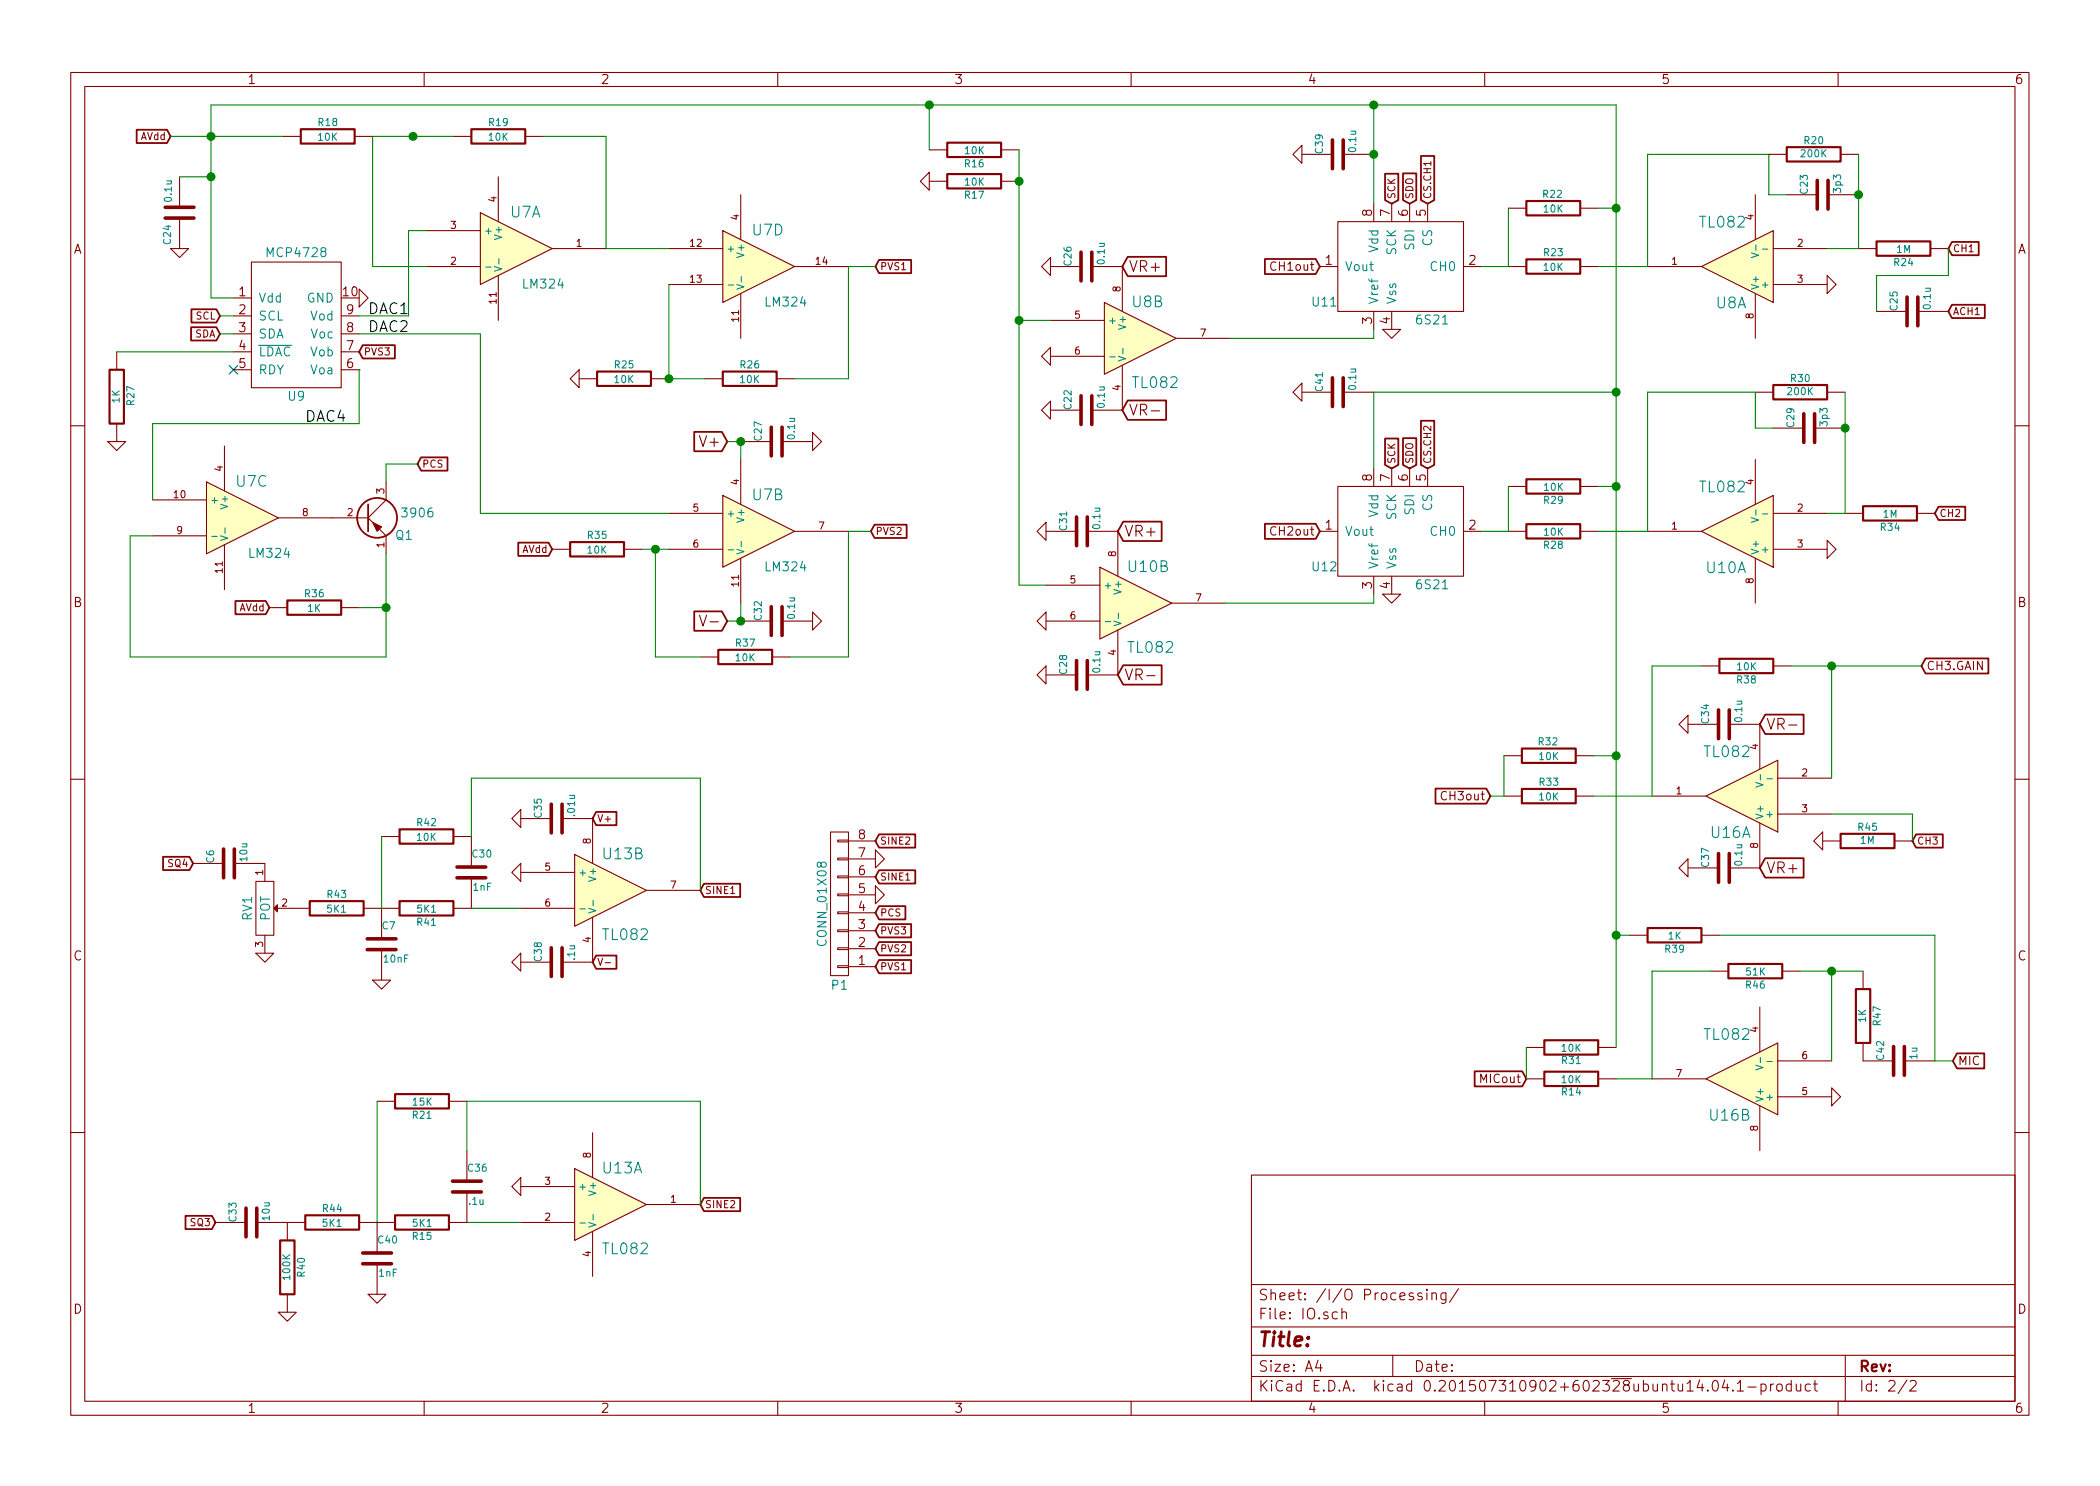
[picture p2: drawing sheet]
<svg xmlns="http://www.w3.org/2000/svg" width="297mm" height="210mm" viewBox="0 0 297 210" stroke-linecap="round" stroke-linejoin="round" font-family="sans-serif">
<g fill="none" stroke="#840000" stroke-width=".15">
<path d="M10 10.3h277v189.9h-277zM12 12.2h273v186.1h-273zM40 19.3h2.5M50.2 19.3h2.5M60 10.3v1.9M64.1 19.3h2.6M74.3 19.3h2.5M110 10.3v1.9M160 10.3v1.9M210 10.3v1.9M260 10.3v1.9M24.1 35.2h2.6l-1.3 1.2z"/>
<path d="M25.4 25v4.3M25.4 30.9v4.3M35.6 37.1h12.7v17.8h-12.7zM60.3 37.7h7.6M60.3 32.6h7.6M67.9 30.1l10.2 5.1-10.2 5.1zM70.5 25v6.4M70.5 39v6.3M78.1 35.2h7.6M94.6 35.2h7.6M102.2 32.6l10.2 5.1-10.2 5.1zM104.8 27.6v6.3"/>
<path d="M112.4 37.7h7.6M130.2 25.6l1.2-1.2v2.5zM131.4 21.2h2.6M131.4 25.6h2.6M141.6 21.2h2.5M141.6 25.6h2.5M148.6 36.4v2.6l-1.3-1.3zM148.6 37.7h4.3M154.4 37.7h4.3v6.4M182.9 21.8l1.2-1.2v2.5zM184.1 21.8h4.4M186.7 37.7h2.5"/>
<path d="M189.2 31.4h17.8v12.7h-17.8zM190 21.8h4.3M194.3 28.8v2.6M196.8 28.8v2.6M199.4 28.8v2.6M201.9 28.8v2.6M207 37.7h2.5M213.4 37.7h2.5M213.4 29.5h2.5M223.5 37.7h2.6M223.5 29.5h2.6M233 37.7h7.7"/>
<path d="M240.7 37.7l10.1-5.1v10.2zM248.3 27.6v6.3M250.2 21.8h2.5M250.8 35.2h7.6M252.7 27.6h4.3M258.4 39l1.3 1.3-1.3 1.2zM258.6 27.6h4.3M260.3 21.8h2.6M262.9 35.2h2.5M273 35.2h2.6M16.5 49.8v2.5M16.5 59.9v2.6"/>
<path d="M33 42.2h2.6M33 44.7h2.6M33 47.2h2.6M33 49.8h2.6M33 52.3h2.6M48.3 44.7h2.5M48.3 47.2h2.5M48.3 49.8h2.5M48.3 52.3h2.5M50.8 40.9l1.3 1.3-1.3 1.2zM80.6 53.6l1.3-1.3v2.6zM81.9 53.6h2.6"/>
<path d="M92.1 53.6h2.5M94.6 40.3h7.6M99.7 53.6h2.5M104.8 41.5v6.4M109.9 53.6h2.5M147.3 50.4l1.3-1.3v2.6zM148.6 56.8v2.5l-1.3-1.3zM148.6 58h4.3M148.6 45.3h7.6M148.6 50.4h7.6M156.2 42.8l10.2 5.1-10.2 5.1zM158.7 51.7v6.3h-4.3"/>
<path d="M162.8 58.1h1.2M166.4 47.9h7.6M182.9 55.5l1.2-1.3v2.6zM184.1 55.5h4.4M190 55.5h4.3M194.3 44.1v2.5M195.6 46.6h2.5l-1.3 1.3zM196.8 44.1v2.5M248.3 55.5h2.5M248.3 41.5v6.4M250.8 40.3h7.6M258.4 55.5h2.6"/>
<path d="M265.4 44.1h4.3M271.3 44.1h4.3M10 60.2h2M15.2 62.5h2.6l-1.3 1.2zM21.6 75.8h7.6M21.6 70.7h7.6M29.2 68.2l10.2 5.1-10.2 5.1zM31.7 63.1v6.4M31.7 77.1v6.3M39.4 73.3h12.7M52.1 73.3l.6 .6M53.7 74.9l.9 .9v2.6"/>
<path d="M54.6 68.2v2.5l-2.5 2.6M78.1 77.7h2.5M88.3 77.7h2.5M94.6 72.6h7.6M94.6 77.7h7.6M102.2 70.1l10.2 5.1-10.2 5.1zM104.8 65v6.4M104.8 79v6.3M104.8 62.5h4.3M110.6 62.5h4.3M112.4 75.2h7.6M114.9 61.2l1.3 1.3-1.3 1.2z"/>
<path d="M148 73.9v2.5l-1.3-1.2zM148 75.2h4.3M153.8 75.2h4.3v6.3M186.7 75.2h2.5M189.2 68.8h17.8v12.7h-17.8zM194.3 66.3v2.5M196.8 66.3v2.5M199.4 66.3v2.5M201.9 66.3v2.5M207 75.2h2.5M213.4 75.2h2.5M213.4 68.8h2.5"/>
<path d="M223.5 75.2h2.6M223.5 68.8h2.6M233 75.2h7.7M240.7 75.2l10.1-5.1v10.2zM248.3 65v6.4M248.3 79v6.3M250.8 72.6h7.6M250.8 60.6h4.3M250.8 77.7h7.6M256.7 60.6h4.3M258.4 76.4l1.3 1.3-1.3 1.3zM261 72.6h2.5"/>
<path d="M271.1 72.6h2.6M285 60.2h2M38.1 86h2.5M48.3 86h2.5M98.9 87l.5 1.6 .5-1.6M99.1 93h2.5M100.4 88h1.2M104.8 87.9h4.3M109.2 93h2.6M110.6 87.9h4.3M114.9 86.6l1.3 1.3-1.3 1.2zM148 94.2v2.6l-1.3-1.3z"/>
<path d="M148 86.6v2.5l-1.3-1.2zM148 95.5h4.3M148 82.8h7.6M148 87.9h7.6M155.6 80.3l10.1 5-10.1 5.1zM158.1 89.1v6.4h-4.3M162.2 95.6h1.2M165.7 85.3h7.7M194.3 81.5v2.6M195.6 84.1h2.5l-1.3 1.2zM196.8 81.5v2.6M240.7 94.2h2.5"/>
<path d="M250.8 94.2h2.6M10 110.3h2M54 118.4h2.5M64.1 118.4h2.6v4.3M72.4 115.8l1.3-1.3v2.6zM73.7 115.8h4.3M79.5 115.8h4.3v6.4M117.5 117.7h2.5v20.3h-2.5zM118.5 118.9h1.5v.2h-1.5zM120 119h3.8M212.7 106.9h2.6M212.7 112.6h2.6"/>
<path d="M222.9 106.9h2.5M222.9 112.6h2.5M233.7 112.6h7.6M237.5 102.5l1.3-1.3v2.6zM238.8 102.5h4.3M241.3 112.6l10.2-5v10.1zM244.6 102.5h4.3v6.3M248.9 116.5v6.3h-4.3M251.5 110.1h7.6M251.5 115.2h7.6M253 102.6h1.2M256.5 119l1.3-1.3v2.6z"/>
<path d="M257.8 119h2.5M268 119h2.5M285 110.3h2M27.3 122.2h4.3M33.1 122.2h4.4v2.5M36.2 124.7h2.5v7.6h-2.5zM36.2 134.9h2.5l-1.2 1.2zM37.5 132.3v2.6M39.2 128.5h4.6M51.4 128.5h5.1M52.7 138.7h2.5l-1.2 1.2zM54 128.5v4.3"/>
<path d="M54 134.4v4.3M66.7 124.2v4.3h-2.6M72.4 123.4l1.3-1.2v2.5zM72.4 136.1l1.3-1.2v2.5zM73.7 128.5h7.6M73.7 136.1h4.3M73.7 123.4h7.6M81.3 120.9l10.1 5.1-10.1 5.1zM83.8 129.8v6.3h-4.3M84.6 135.6l.3 1 .3-1M85.6 136.2h.8M91.4 126h7.7"/>
<path d="M118.5 121.4h1.5v.3h-1.5zM118.5 123.9h1.5v.3h-1.5zM118.5 126.5h1.5v.2h-1.5zM118.5 129h1.5v.3h-1.5zM118.5 131.6h1.5v.2h-1.5zM118.5 134.1h1.5v.3h-1.5zM118.5 136.6h1.5v.3h-1.5zM120 136.8h3.8M120 134.2h3.8M120 131.7h3.8M120 129.2h3.8M120 126.6h3.8"/>
<path d="M120 124.1h3.8M120 121.5h3.8M123.8 120.3l1.3 1.2-1.3 1.3zM123.8 125.3l1.3 1.3-1.3 1.3zM230.5 132.3h2.5M237.5 122.8l1.3-1.3v2.6zM238.8 122.8h4.3M240.7 132.3h2.5M241.9 137.4h2.6M252.1 137.4h2.5M263.5 137.4v2.5M53.3 155.8h2.6"/>
<path d="M63.5 155.8h2.5M215.9 152.6h2.5M215.9 148.2h2.5M226.1 152.6h2.5M226.1 148.2h2.5M233.7 152.6h7.6M241.3 152.6l10.2-5v10.1zM248.9 142.5v6.3M248.9 156.5v6.3M251.5 155.2h7.6M251.5 150.1h7.6M259.1 153.9l1.2 1.3-1.2 1.3z"/>
<path d="M263.5 147.6v2.5h4.3M269.4 150.1h4.3M10 160.2h2M30.5 173h4.3M36.3 173h6.9M40.6 173v2.5M50.8 173h5.1M53.3 173v4.3M53.3 178.8v4.3M66 168.7v4.3h-2.5M66 162.8v4.3M73.7 166.6v2.6l-1.3-1.3z"/>
<path d="M73.7 173h7.6M73.7 167.9h7.6M81.3 165.3l10.1 5.1-10.1 5.1zM83.8 160.3v6.3M83.8 174.2v6.4M91.4 170.4h7.7M177 166.3h108v32h-108zM285 160.2h2M39.4 185.7h2.5l-1.3 1.2zM40.6 183.1v2.6M52.1 183.1h2.5l-1.3 1.3zM60 198.3v1.9"/>
<path d="M110 198.3v1.9M160 198.3v1.9M177 194.8h108M177 191.8h108M177 187.8h108M177 181.8h108M186.4 192.5l-.3 1h.9M186.8 193v1M189.2 185.7l-.5-.1-.3 .3 .1 .6 .2 .1 .5-.1M189.8 185.7a.38 .38 0 0 1 .6 .1v.8M189.8 185.1v1.5M197 191.8v3"/>
<path d="M201.1 183a.37 .37 0 0 0-.6 .1v.1a.54 .54 0 0 0 .6 .3l.1 .1-.1 .2-.1 .1-.5-.1M201.8 182.4v.1v.1l.1-.1-.1-.1v.2M201.8 182.9v1M202.5 183.1a.38 .38 0 0 1 .7 0v.8M202.5 182.9v1M204.5 182.9v1.2a.39 .39 0 0 1-.6 .2M204.5 183l-.4-.1-.3 .3 .1 .6 .2 .1 .4-.1M206.3 182.3l-1.3 2M210 198.3v1.9M242.3 195.5a.35 .35 0 0 1 .4-.2 .35 .35 0 0 1 .3 .3 .77 .77 0 0 1-.5 1.2 .9 .9 0 0 1-.2-1.3zM244 195.2l-.4 1.1h1M244.3 195.8v1"/>
<path d="M245.1 196.7h.1l-.1 .1-.1-.1h.1v.1M245.7 195.8l.5-.5v1.5M245.7 196.8h.9M247.2 196.3h1.2M249.1 195.9a.48 .48 0 0 1 .6 .1l.1 .1-.1 .6a.48 .48 0 0 1-.6 0M249.1 195.8v1.5M250.4 195.8v1M250.9 195.8l-.3 .1-.2 .2M251.4 196a.41 .41 0 0 1 .7 .1v.4a.41 .41 0 0 1-.4 .3 .41 .41 0 0 1-.4-.3zM253.4 195.9l-.5-.1-.2 .3v.6l.2 .1 .5-.1M253.4 195.3v1.5M254.1 195.8l.1 .9a.4 .4 0 0 0 .5 0"/>
<path d="M254.7 195.8v1M256.1 195.9l-.5-.1-.3 .3 .1 .6 .2 .1 .5-.1M256.5 195.8h.6M256.7 195.3v1.3l.2 .2h.2M260 198.3v1.9M261 191.8v6.5M269.7 195.2l-1.2 2M270.2 195.5l.2-.2 .5 .1a.37 .37 0 0 1 .1 .6l-.9 .8h.9"/>
</g>
<g fill="none" stroke="#840000" stroke-width=".3">
<path d="M42.5 18.3h7.7v2h-7.7zM66.7 18.3h7.6v2h-7.6zM134 20.2h7.6v2h-7.6zM134 24.6h7.6v2.1h-7.6zM215.9 28.4h7.6v2.1h-7.6zM215.9 36.7h7.6v2h-7.6zM252.7 20.8h7.6v2.1h-7.6zM265.4 34.2h7.6v2h-7.6zM15.5 52.3h2v7.6h-2zM84.5 52.6h7.6v2h-7.6zM102.2 52.6h7.7v2h-7.7zM250.8 54.5h7.6v2h-7.6z"/>
<path d="M80.6 76.7h7.7v2h-7.7zM215.9 74.2h7.6v2h-7.6zM215.9 67.8h7.6v2h-7.6zM263.5 71.6h7.6v2.1h-7.6zM40.6 85h7.7v2h-7.7zM101.6 91.9h7.6v2.1h-7.6zM243.2 93.2h7.6v2h-7.6zM56.5 117.3h7.6v2.1h-7.6zM215.3 105.9h7.6v2h-7.6zM215.3 111.6h7.6v2.1h-7.6zM260.3 118h7.7v2h-7.7zM43.8 127.5h7.6v2h-7.6z"/>
<path d="M56.5 127.5h7.6v2h-7.6zM233 131.3h7.7v2h-7.7zM244.5 136.4h7.6v2h-7.6zM262.5 139.9h2v7.7h-2zM55.9 154.8h7.6v2h-7.6zM218.4 151.6h7.7v2.1h-7.7zM218.4 147.2h7.7v2h-7.7zM39.6 175.5h2.1v7.6h-2.1zM43.2 172h7.6v2h-7.6zM55.9 172h7.6v2h-7.6z"/>
</g>
<g fill="none" stroke="#840000" stroke-width=".51">
<path d="M188.5 19.8v4.1M190 19.8v4.1M23.4 29.3h4M23.4 30.9h4M152.9 35.7v4M154.4 35.7v4M257 25.5v4.1M258.6 25.5v4.1M152.9 56v4.1M154.4 56v4.1M188.5 53.5v4M190 53.5v4"/>
<path d="M255.1 58.5v4.1M256.7 58.5v4.1M269.7 42v4.1M271.3 42v4.1M109.1 60.4v4.1M110.6 60.4v4.1M152.3 73.1v4.1M153.8 73.1v4.1M109.1 85.8v4.1M110.6 85.8v4.1M152.3 93.5v4M153.8 93.5v4"/>
<path d="M78 113.8v4.1M79.5 113.8v4.1M243.1 100.5v4M244.6 100.5v4M31.6 120.1v4.1M33.1 120.1v4.1M51.9 134.4h4.1M51.9 132.8h4.1M64.6 124.2h4.1M64.6 122.7h4.1M78 134.1v4.1M79.5 134.1v4.1"/>
<path d="M243.1 120.8v4M244.6 120.8v4M267.8 148.1v4M269.4 148.1v4M34.8 170.9v4.1M36.3 170.9v4.1M51.3 178.8h4.1M51.3 177.3h4.1M64 168.7h4.1M64 167.1h4.1"/>
</g>
<g fill="#ffffc2" stroke="#ffffc2" stroke-width=".14">
<path d="M240.7 75.2l10.1-5.1v10.2z"/>
<path d="M155.6 80.3l10.1 5-10.1 5.1z"/>
<path d="M102.2 32.6l10.2 5.1-10.2 5.1z"/>
<path d="M29.2 68.2l10.2 5.1-10.2 5.1z"/>
<path d="M67.9 30.1l10.2 5.1-10.2 5.1z"/>
<path d="M102.2 70.1l10.2 5.1-10.2 5.1z"/>
<path d="M240.7 37.7l10.1-5.1v10.2z"/>
<path d="M156.2 42.8l10.2 5.1-10.2 5.1z"/>
<path d="M241.3 112.6l10.2-5v10.1z"/>
<path d="M241.3 152.6l10.2-5v10.1z"/>
<path d="M81.3 120.9l10.1 5.1-10.1 5.1z"/>
<path d="M81.3 165.3l10.1 5.1-10.1 5.1z"/>
</g>
<g fill="none" stroke="#008484" stroke-width=".15">
<path d="M68.7 37.8h.8M69.9 37.7l1 .3-1 .4M70.6 36.6v.8M104.9 39.1v.8M247.7 35.8l1 .3-1 .3M248.4 34.7v.7M249.3 35.2h.8M36.6 48.9h4.6M103 40.3h.8M104.2 40.3l1 .3-1 .3M157 50.5h.7M158.2 50.4l1 .3-1 .4"/>
<path d="M158.8 49.3v.8M30 75.9h.7M31.2 75.8l1 .3-1 .4M31.8 74.7v.8M103 77.8h.8M104.2 77.7l1 .3-1 .4M104.9 76.6v.8M247.7 73.2l1 .4-1 .3M248.4 72.1v.8M249.3 72.7h.8M156.3 88h.8M157.6 87.9l1 .3-1 .3"/>
<path d="M158.2 86.8v.7M248.4 110.7l1 .3-1 .4M249 109.6v.8M249.9 110.2h.8M82 128.6h.8M83.3 128.5l1 .3-1 .4M83.9 127.4v.8M248.4 150.7l1 .3-1 .4M249 149.6v.8M249.9 150.2h.8M82 173h.8M83.3 173l1 .3-1 .3"/>
<path d="M83.9 171.9v.7"/>
</g>
<g fill="none" stroke="#840000" stroke-width=".25">
<path d="M19.3 18.4h4.3l.5 .9-.5 .9h-4.3zM124.3 36.8h4.6v1.9h-4.6l-.5-1zM159.5 36.3h5.4v2.8h-5.4l-.8-1.4zM178.9 36.6h7.2l.6 1.1-.6 1.1h-7.2zM195.9 24.6h1.9v3.7l-1 .5-.9-.5zM198.5 24.5h1.8v3.8l-.9 .5-.9-.5zM201 22.1h1.9v6.2l-1 .5-.9-.5zM276.1 34.2h3.8v1.9h-3.8l-.5-.9zM27 46.3h3.6l.5 .9-.5 1h-3.6zM27.1 43.8h3.5l.5 .9-.5 .9h-3.5zM51.3 48.8h4.6v1.9h-4.6l-.5-.9zM159.5 56.7h5.4v2.7h-5.4l-.8-1.4z"/>
<path d="M201 59.5h1.9v6.3l-1 .5-.9-.5zM276.1 43.1h4.6v1.9h-4.6l-.5-.9zM59.6 64.7h3.7v1.9h-3.7l-.5-.9zM73.3 76.8h4.3l.5 .9-.5 1h-4.3zM98.2 61.1h3.9l.8 1.4-.8 1.3h-3.9zM123.7 74.2h4.5v1.9h-4.5l-.5-.9zM158.9 73.8h5.4v2.7h-5.4l-.8-1.3zM178.9 74.1h7.2l.6 1.1-.6 1h-7.2zM195.9 62h1.9v3.8l-1 .5-.9-.5zM198.5 62h1.8v3.8l-.9 .5-.9-.5zM274.2 71.7h3.8v1.9h-3.8l-.5-1zM33.3 85h4.3l.5 1-.5 .9h-4.3z"/>
<path d="M98.2 86.5h3.9l.8 1.4-.8 1.3h-3.9zM158.9 94.1h5.4v2.8h-5.4l-.8-1.4zM272.4 93.2h8.9v2.1h-8.9l-.6-1.1zM84.3 114.9h2.9v1.9h-2.9l-.5-1zM124.3 118.1h5.2v1.8h-5.2l-.5-.9zM203 111.6h7.2l.6 1-.6 1.1h-7.2zM249.7 101.1h5.4v2.8h-5.4l-.8-1.4zM271 118.1h3.8v1.8h-3.8l-.5-.9zM23.1 121.2h3.7l.5 1-.5 .9h-3.7zM84.3 135.2h2.9v1.9h-2.9l-.5-1zM99.6 125h5.1v1.9h-5.1l-.5-.9zM124.3 135.8h4.6v1.9h-4.6l-.5-.9z"/>
<path d="M124.3 133.3h4.6v1.9h-4.6l-.5-1zM124.3 130.8h4.6v1.8h-4.6l-.5-.9zM124.3 128.2h3.8v1.9h-3.8l-.5-.9zM124.3 123.1h5.2v1.9h-5.2l-.5-.9zM249.7 121.4h5.4v2.8h-5.4l-.8-1.4zM208.6 151.6h6.7l.6 1-.6 1.1h-6.7zM276.8 149h3.9v2.2h-3.9l-.6-1.1zM26.2 172h3.8l.5 1-.5 .9h-3.8zM99.6 169.5h5.1v1.9h-5.1l-.5-1z"/>
<circle cx="53.3" cy="73.3" r="2.82"/>
</g>
<path d="M32.4 51.7l1.2 1.2M33.6 51.7l-1.2 1.2" fill="none" stroke="#000084" stroke-width=".15"/>
<path d="M52.1 71.4v3.8z" fill="#840000" stroke="#840000" stroke-width=".25"/>
<g fill="#840000" stroke="#840000" stroke-width=".15">
<path d="M52.7 73.9l1.3 .6-.7 .7z"/>
<path d="M38.7 128.5l.5-.5v1z"/>
</g>
<g fill="none" stroke="#008400" stroke-width=".15">
<path d="M24.1 19.3h15.9M64.1 19.3h-11.4v18.4h7.6M76.8 19.3h8.9v15.9h8.9M131.4 14.9v6.3M194.3 14.9v13.9M25.4 25h4.4M60.3 32.6h-2.5v12.1h-7M123.8 37.7h-3.8v15.9h-7.6M144.1 21.2v61.6h3.9M213.4 29.5v8.2h-3.9M226.1 29.5h2.5M252.7 27.6h-2.5v-5.8h-17.2v15.9h-6.9"/>
<path d="M262.9 21.8v13.4h-4.5M275.6 35.2v3.8h-10.2v5.1M16.5 49.8h16.5M31.1 44.7h1.9M31.1 47.2h1.9M33 42.2h-3.2v-27.3h198.8v133.3M50.8 52.3h.1M50.8 47.2h17.1v25.4h26.7M50.8 52.3v7.6h-29.2v10.8M94.6 40.3v13.3h5.1M144.1 45.3h4.5M194.3 46.6v1.3h-20.3"/>
<path d="M228.6 55.5h-34.3v10.8M261 55.5v17.1h-2.6M21.6 75.8h-3.2v17.2h36.2v-14.6M59.1 65.7h-4.5v2.5M90.8 77.7h3.8M92.7 77.7v15.3h6.4M102.9 62.5h1.9v2.5M123.2 75.2h-3.2v17.8h-8.2M213.4 68.8v6.4h-3.9M226.1 68.8h2.5M250.8 60.6h-2.5v-5.1h-15.3v19.7h-6.9M50.8 86h3.8"/>
<path d="M104.8 85.3v2.6h-1.9M194.3 84.1v1.2h-20.9M240.7 94.2h-7v18.4h-8.3M253.4 94.2h18.4M259.1 94.2v15.9M54 118.4v10.1M66.7 118.4v-8.3h32.4v15.9M212.7 106.9v5.7h-1.9M225.4 106.9h3.2M259.1 115.2h11.4v3.8M66.7 128.5h7M228.6 132.3h1.9"/>
<path d="M241.9 137.4h-8.2v15.2h-5.1M243.2 132.3h30.5v17.8h2.5M254.6 137.4h8.9M259.1 137.4v12.7M53.3 155.8v17.2M215.9 148.2v4.4M66 162.8v-7h33.1v14.6M66 173h7.7"/>
</g>
<g fill="#008400" stroke="#008400" stroke-width=".25">
<circle cx="58.4" cy="19.3" r=".51"/>
<circle cx="29.8" cy="25" r=".51"/>
<circle cx="94.6" cy="53.6" r=".51"/>
<circle cx="92.7" cy="77.7" r=".51"/>
<circle cx="54.6" cy="86" r=".51"/>
<circle cx="104.8" cy="87.9" r=".51"/>
<circle cx="104.8" cy="62.5" r=".51"/>
<circle cx="261" cy="60.6" r=".51"/>
<circle cx="262.9" cy="27.6" r=".51"/>
<circle cx="259.1" cy="137.4" r=".51"/>
<circle cx="29.8" cy="19.3" r=".51"/>
<circle cx="131.4" cy="14.9" r=".51"/>
<circle cx="144.1" cy="25.6" r=".51"/>
<circle cx="228.6" cy="29.5" r=".51"/>
<circle cx="194.3" cy="14.9" r=".51"/>
<circle cx="228.6" cy="68.8" r=".51"/>
<circle cx="228.6" cy="55.5" r=".51"/>
<circle cx="144.1" cy="45.3" r=".51"/>
<circle cx="228.6" cy="132.3" r=".51"/>
<circle cx="228.6" cy="106.9" r=".51"/>
<circle cx="259.1" cy="94.2" r=".51"/>
<circle cx="194.3" cy="21.8" r=".51"/>
</g>
<text font-size="2.8" fill="#840000" x="178" y="190.5">Title:</text>
<g font-size="2.1" fill="#008484">
<text x="72.2" y="30.8">U7A</text>
<text x="106.5" y="33.3">U7D</text>
<text x="240.6" y="32.2">TL082</text>
<text x="160.2" y="43.5">U8B</text>
<text x="242.7" y="43.6">U8A</text>
<text x="160.3" y="54.9">TL082</text>
<text x="33.5" y="68.9">U7C</text>
<text x="106.5" y="70.8">U7B</text>
<text x="240.6" y="69.7">TL082</text>
<text x="159.7" y="80.9">U10B</text>
<text x="241.4" y="81.1">U10A</text>
<text x="159.7" y="92.4">TL082</text>
<text x="241.2" y="107.1">TL082</text>
<text x="242" y="118.6">U16A</text>
<text x="85.4" y="121.6">U13B</text>
<text x="85.4" y="133">TL082</text>
<text x="241.2" y="147.1">TL082</text>
<text x="241.9" y="158.6">U16B</text>
<text x="85.3" y="166">U13A</text>
<text x="85.4" y="177.5">TL082</text>
</g>
<g font-size="2.1" fill="#840000">
<text x="159.7" y="38.5">VR+</text>
<text x="159.7" y="58.8">VR-</text>
<text x="99.3" y="63.2">V+</text>
<text x="159" y="75.9">VR+</text>
<text x="159" y="96.3">VR-</text>
<text x="249.8" y="103.2">VR-</text>
<text x="249.8" y="123.6">VR+</text>
<text x="178" y="184">Sheet: /I/O Processing/</text>
<text x="178" y="186.7">File: IO.sch</text>
<text x="178" y="196.9">KiCad E.D.A. kicad 0.201507310902+602328ubuntu14.04.1-product</text>
<text x="178" y="194.1">Size: A4</text>
<text x="200" y="194.1">Date:</text>
<text x="263" y="194.1">Rev:</text>
<text x="263" y="196.9">Id: 2/2</text>
</g>
<g font-size="2.1">
<text x="52.1" y="44.4">DAC1</text>
<text x="52.1" y="47">DAC2</text>
<text x="43.2" y="59.7">DAC4</text>
</g>
<g font-size="1.8" fill="#840000">
<text x="35" y="11.9">1</text>
<text x="85" y="11.9">2</text>
<text x="135" y="11.9">3</text>
<text x="185" y="11.9">4</text>
<text x="235" y="11.9">5</text>
<text x="285" y="11.9">6</text>
<text x="10.4" y="35.9">A</text>
<text x="194.1" y="30.6" transform="rotate(-90 194.1 30.6)">8</text>
<text x="196.6" y="30.6" transform="rotate(-90 196.6 30.6)">7</text>
<text x="199.1" y="30.6" transform="rotate(-90 199.1 30.6)">6</text>
<text x="201.7" y="30.6" transform="rotate(-90 201.7 30.6)">5</text>
<text x="285.4" y="35.9">A</text>
<text x="33.8" y="41.9">1</text>
<text x="48.6" y="41.9">10</text>
<text x="187.5" y="37.5">1</text>
<text x="207.8" y="37.5">2</text>
<text x="33.8" y="44.4">2</text>
<text x="33.8" y="47">3</text>
<text x="49" y="47">8</text>
<text x="49" y="44.4">9</text>
<text x="194.1" y="45.8" transform="rotate(-90 194.1 45.8)">3</text>
<text x="196.6" y="45.8" transform="rotate(-90 196.6 45.8)">4</text>
<text x="33.8" y="49.5">4</text>
<text x="33.8" y="52.1">5</text>
<text x="49" y="52.1">6</text>
<text x="49" y="49.5">7</text>
<text x="194.1" y="68" transform="rotate(-90 194.1 68)">8</text>
<text x="196.6" y="68" transform="rotate(-90 196.6 68)">7</text>
<text x="199.1" y="68" transform="rotate(-90 199.1 68)">6</text>
<text x="201.7" y="68" transform="rotate(-90 201.7 68)">5</text>
<text x="187.5" y="74.9">1</text>
<text x="207.8" y="74.9">2</text>
<text x="194.1" y="83.3" transform="rotate(-90 194.1 83.3)">3</text>
<text x="196.6" y="83.3" transform="rotate(-90 196.6 83.3)">4</text>
<text x="10.4" y="85.9">B</text>
<text x="285.4" y="85.9">B</text>
<text x="121.4" y="118.7">8</text>
<text x="121.4" y="123.8">6</text>
<text x="121.4" y="121.3">7</text>
<text x="121.4" y="131.4">3</text>
<text x="121.4" y="128.9">4</text>
<text x="121.4" y="126.4">5</text>
<text x="10.4" y="135.9">C</text>
<text x="121.4" y="136.5">1</text>
<text x="121.4" y="134">2</text>
<text x="285.4" y="135.9">C</text>
<text x="10.4" y="185.9">D</text>
<text x="285.4" y="185.9">D</text>
<text x="35" y="199.9">1</text>
<text x="85" y="199.9">2</text>
<text x="135" y="199.9">3</text>
<text x="185" y="199.9">4</text>
<text x="235" y="199.9">5</text>
<text x="285" y="199.9">6</text>
</g>
<g font-size="1.8" fill="#008484">
<text x="194.9" y="35.7" transform="rotate(-90 194.9 35.7)">Vdd</text>
<text x="200" y="35.3" transform="rotate(-90 200 35.3)">SDI</text>
<text x="202.6" y="34.8" transform="rotate(-90 202.6 34.8)">CS</text>
<text x="38" y="36.4">MCP4728</text>
<text x="74.1" y="40.8">LM324</text>
<text x="190.2" y="38.3">Vout</text>
<text x="197.5" y="36.1" transform="rotate(-90 197.5 36.1)">SCK</text>
<text x="202.5" y="38.3">CH0</text>
<text x="36.6" y="42.8">Vdd</text>
<text x="36.6" y="45.3">SCL</text>
<text x="36.6" y="47.9">SDA</text>
<text x="43.3" y="42.8">GND</text>
<text x="43.9" y="45.3">Vod</text>
<text x="44" y="47.9">Voc</text>
<text x="108.4" y="43.4">LM324</text>
<text x="185.7" y="43.4">U11</text>
<text x="194.9" y="43" transform="rotate(-90 194.9 43)">Vref</text>
<text x="197.5" y="43" transform="rotate(-90 197.5 43)">Vss</text>
<text x="200.5" y="45.9">6S21</text>
<text x="36.6" y="50.4">LDAC</text>
<text x="36.6" y="53">RDY</text>
<text x="43.9" y="50.4">Vob</text>
<text x="44" y="53">Voa</text>
<text x="40.8" y="56.7">U9</text>
<text x="56" y="76.4">Q1</text>
<text x="57.1" y="73.2">3906</text>
<text x="190.2" y="75.8">Vout</text>
<text x="194.9" y="73.2" transform="rotate(-90 194.9 73.2)">Vdd</text>
<text x="197.5" y="73.6" transform="rotate(-90 197.5 73.6)">SCK</text>
<text x="200" y="72.8" transform="rotate(-90 200 72.8)">SDI</text>
<text x="202.5" y="75.8">CH0</text>
<text x="202.6" y="72.3" transform="rotate(-90 202.6 72.3)">CS</text>
<text x="35.4" y="78.9">LM324</text>
<text x="108.4" y="80.8">LM324</text>
<text x="185.7" y="80.8">U12</text>
<text x="194.9" y="80.5" transform="rotate(-90 194.9 80.5)">Vref</text>
<text x="197.5" y="80.5" transform="rotate(-90 197.5 80.5)">Vss</text>
<text x="200.5" y="83.4">6S21</text>
<text x="35.6" y="130.2" transform="rotate(-90 35.6 130.2)">RV1</text>
<text x="38.2" y="130.3" transform="rotate(-90 38.2 130.3)">POT</text>
<text x="116.9" y="133.5" transform="rotate(-90 116.9 133.5)">CONN_01X08</text>
<text x="117.7" y="140">P1</text>
</g>
<g font-size="1.7" fill="#840000">
<text x="180" y="38.3">CH1out</text>
<text x="180" y="75.8">CH2out</text>
<text x="272.5" y="94.8">CH3.GAIN</text>
<text x="204.2" y="113.2">CH3out</text>
<text x="209.5" y="153.2">MICout</text>
<text x="277" y="150.7">MIC</text>
</g>
<g font-size="1.4" fill="#008484">
<text x="45.1" y="17.8">R18</text>
<text x="69.2" y="17.8">R19</text>
<text x="45" y="19.9">10K</text>
<text x="69.2" y="19.9">10K</text>
<text x="136.5" y="23.7">R16</text>
<text x="136.5" y="21.8">10K</text>
<text x="187.1" y="21.7" transform="rotate(-90 187.1 21.7)">C39</text>
<text x="191.8" y="21.4" transform="rotate(-90 191.8 21.4)">0.1u</text>
<text x="254.8" y="22.2">200K</text>
<text x="255.2" y="20.4">R20</text>
<text x="24.3" y="28.4" transform="rotate(-90 24.3 28.4)">0.1u</text>
<text x="136.5" y="28.1">R17</text>
<text x="136.5" y="26.3">10K</text>
<text x="218.3" y="28">R22</text>
<text x="255.7" y="27.4" transform="rotate(-90 255.7 27.4)">C23</text>
<text x="260.4" y="27.2" transform="rotate(-90 260.4 27.2)">3p3</text>
<text x="24.2" y="34.5" transform="rotate(-90 24.2 34.5)">C24</text>
<text x="68.5" y="33.1">+</text>
<text x="71" y="33.6" transform="rotate(-90 71 33.6)">V+</text>
<text x="102.7" y="35.7">+</text>
<text x="218.4" y="30.1">10K</text>
<text x="268.3" y="35.8">1M</text>
<text x="105.3" y="36.2" transform="rotate(-90 105.3 36.2)">V+</text>
<text x="151.6" y="37.5" transform="rotate(-90 151.6 37.5)">C26</text>
<text x="156.3" y="37.3" transform="rotate(-90 156.3 37.3)">0.1u</text>
<text x="218.4" y="38.3">10K</text>
<text x="218.4" y="36.2">R23</text>
<text x="248.8" y="41" transform="rotate(-90 248.8 41)">V+</text>
<text x="249.5" y="40.8">+</text>
<text x="267.9" y="37.6">R24</text>
<text x="156.7" y="45.8">+</text>
<text x="159.3" y="46.3" transform="rotate(-90 159.3 46.3)">V+</text>
<text x="268.4" y="43.9" transform="rotate(-90 268.4 43.9)">C25</text>
<text x="273.1" y="43.6" transform="rotate(-90 273.1 43.6)">0.1u</text>
<text x="87" y="52.1">R25</text>
<text x="104.7" y="52.1">R26</text>
<text x="16.9" y="57" transform="rotate(-90 16.9 57)">1K</text>
<text x="19" y="57.3" transform="rotate(-90 19 57.3)">R27</text>
<text x="86.9" y="54.2">10K</text>
<text x="104.7" y="54.2">10K</text>
<text x="151.6" y="57.9" transform="rotate(-90 151.6 57.9)">C22</text>
<text x="156.3" y="57.6" transform="rotate(-90 156.3 57.6)">0.1u</text>
<text x="187.1" y="55.3" transform="rotate(-90 187.1 55.3)">C41</text>
<text x="191.8" y="55.1" transform="rotate(-90 191.8 55.1)">0.1u</text>
<text x="252.9" y="55.9">200K</text>
<text x="253.3" y="54">R30</text>
<text x="107.7" y="62.3" transform="rotate(-90 107.7 62.3)">C27</text>
<text x="112.4" y="62" transform="rotate(-90 112.4 62)">0.1u</text>
<text x="253.8" y="60.4" transform="rotate(-90 253.8 60.4)">C29</text>
<text x="258.5" y="60.2" transform="rotate(-90 258.5 60.2)">3p3</text>
<text x="29.7" y="71.2">+</text>
<text x="32.3" y="71.7" transform="rotate(-90 32.3 71.7)">V+</text>
<text x="218.4" y="71.3">R29</text>
<text x="218.4" y="69.4">10K</text>
<text x="83.2" y="76.2">R35</text>
<text x="102.7" y="73.1">+</text>
<text x="105.3" y="73.7" transform="rotate(-90 105.3 73.7)">V+</text>
<text x="150.9" y="75" transform="rotate(-90 150.9 75)">C31</text>
<text x="155.6" y="74.7" transform="rotate(-90 155.6 74.7)">0.1u</text>
<text x="218.4" y="77.6">R28</text>
<text x="218.4" y="75.8">10K</text>
<text x="266" y="75.1">R34</text>
<text x="266.4" y="73.2">1M</text>
<text x="83.1" y="78.3">10K</text>
<text x="156.1" y="83.3">+</text>
<text x="158.6" y="83.8" transform="rotate(-90 158.6 83.8)">V+</text>
<text x="248.8" y="78.5" transform="rotate(-90 248.8 78.5)">V+</text>
<text x="249.5" y="78.2">+</text>
<text x="43.2" y="84.5">R36</text>
<text x="43.5" y="86.6">1K</text>
<text x="107.7" y="87.7" transform="rotate(-90 107.7 87.7)">C32</text>
<text x="112.4" y="87.4" transform="rotate(-90 112.4 87.4)">0.1u</text>
<text x="104.1" y="93.6">10K</text>
<text x="104.1" y="91.5">R37</text>
<text x="150.9" y="95.3" transform="rotate(-90 150.9 95.3)">C28</text>
<text x="155.6" y="95.1" transform="rotate(-90 155.6 95.1)">0.1u</text>
<text x="245.7" y="94.8">10K</text>
<text x="245.7" y="96.7">R38</text>
<text x="217.7" y="105.5">R32</text>
<text x="217.8" y="107.5">10K</text>
<text x="241.7" y="102.3" transform="rotate(-90 241.7 102.3)">C34</text>
<text x="246.4" y="102.1" transform="rotate(-90 246.4 102.1)">0.1u</text>
<text x="217.8" y="113.3">10K</text>
<text x="217.8" y="111.2">R33</text>
<text x="59" y="119">10K</text>
<text x="59" y="116.9">R42</text>
<text x="76.6" y="115.6" transform="rotate(-90 76.6 115.6)">C35</text>
<text x="81.3" y="115.4" transform="rotate(-90 81.3 115.4)">.01u</text>
<text x="249.4" y="115.9" transform="rotate(-90 249.4 115.9)">V+</text>
<text x="250.1" y="115.7">+</text>
<text x="262.9" y="117.5">R45</text>
<text x="263.2" y="119.4">1M</text>
<text x="30.3" y="122.1" transform="rotate(-90 30.3 122.1)">C6</text>
<text x="35" y="121.8" transform="rotate(-90 35 121.8)">10u</text>
<text x="66.9" y="121.3">C30</text>
<text x="81.8" y="123.9">+</text>
<text x="84.3" y="124.5" transform="rotate(-90 84.3 124.5)">V+</text>
<text x="241.7" y="122.6" transform="rotate(-90 241.7 122.6)">C37</text>
<text x="246.4" y="122.4" transform="rotate(-90 246.4 122.4)">0.1u</text>
<text x="46.3" y="129.1">5K1</text>
<text x="46.3" y="127">R43</text>
<text x="54.1" y="131.5">C7</text>
<text x="59" y="131">R41</text>
<text x="59.1" y="129.1">5K1</text>
<text x="67" y="126">1nF</text>
<text x="54.3" y="136.2">10nF</text>
<text x="76.6" y="136" transform="rotate(-90 76.6 136)">C38</text>
<text x="81.3" y="135.8" transform="rotate(-90 81.3 135.8)">.1u</text>
<text x="235.6" y="134.8">R39</text>
<text x="236" y="132.9">1K</text>
<text x="247" y="139.9">R46</text>
<text x="247" y="138">51K</text>
<text x="220.9" y="148.8">10K</text>
<text x="263.9" y="144.6" transform="rotate(-90 263.9 144.6)">1K</text>
<text x="266" y="145.1" transform="rotate(-90 266 145.1)">R47</text>
<text x="266.5" y="149.9" transform="rotate(-90 266.5 149.9)">C42</text>
<text x="271.2" y="149.8" transform="rotate(-90 271.2 149.8)">1u</text>
<text x="220.9" y="153.3">10K</text>
<text x="221" y="155">R14</text>
<text x="221" y="150.5">R31</text>
<text x="249.4" y="156" transform="rotate(-90 249.4 156)">V+</text>
<text x="250.1" y="155.7">+</text>
<text x="58.4" y="158.3">R21</text>
<text x="58.4" y="156.4">15K</text>
<text x="66.2" y="165.8">C36</text>
<text x="33.5" y="172.8" transform="rotate(-90 33.5 172.8)">C33</text>
<text x="38.2" y="172.6" transform="rotate(-90 38.2 172.6)">10u</text>
<text x="45.7" y="173.6">5K1</text>
<text x="45.7" y="171.5">R44</text>
<text x="58.4" y="173.6">5K1</text>
<text x="66.3" y="170.5">.1u</text>
<text x="81.8" y="168.4">+</text>
<text x="84.3" y="168.9" transform="rotate(-90 84.3 168.9)">V+</text>
<text x="53.5" y="175.9">C40</text>
<text x="58.4" y="175.4">R15</text>
<text x="41" y="181" transform="rotate(-90 41 181)">100K</text>
<text x="43.1" y="180.6" transform="rotate(-90 43.1 180.6)">R40</text>
<text x="53.6" y="180.6">1nF</text>
</g>
<g font-size="1.4" fill="#840000">
<text x="19.8" y="19.8">AVdd</text>
<text x="70.2" y="28.6" transform="rotate(-90 70.2 28.6)">4</text>
<text x="197.4" y="28.2" transform="rotate(-90 197.4 28.2)">SCK</text>
<text x="199.9" y="28.2" transform="rotate(-90 199.9 28.2)">SDO</text>
<text x="202.4" y="28.2" transform="rotate(-90 202.4 28.2)">CS.CH1</text>
<text x="63.8" y="32.4">3</text>
<text x="81.5" y="34.9">1</text>
<text x="97.6" y="34.9">12</text>
<text x="104.5" y="31.1" transform="rotate(-90 104.5 31.1)">4</text>
<text x="248" y="31.1" transform="rotate(-90 248 31.1)">4</text>
<text x="254.3" y="34.9">2</text>
<text x="276.3" y="35.7">CH1</text>
<text x="63.8" y="37.5">2</text>
<text x="97.6" y="40">13</text>
<text x="115.4" y="37.5">14</text>
<text x="124.5" y="38.2">PVS1</text>
<text x="158.5" y="41.3" transform="rotate(-90 158.5 41.3)">8</text>
<text x="236.5" y="37.5">1</text>
<text x="254.3" y="40">3</text>
<text x="27.5" y="47.7">SDA</text>
<text x="27.6" y="45.2">SCL</text>
<text x="70.2" y="42.9" transform="rotate(-90 70.2 42.9)">11</text>
<text x="104.5" y="45.5" transform="rotate(-90 104.5 45.5)">11</text>
<text x="152" y="45.1">5</text>
<text x="169.8" y="47.6">7</text>
<text x="248" y="45.1" transform="rotate(-90 248 45.1)">8</text>
<text x="276.3" y="44.6">ACH1</text>
<text x="51.5" y="50.3">PVS3</text>
<text x="152" y="50.2">6</text>
<text x="158.5" y="55.2" transform="rotate(-90 158.5 55.2)">4</text>
<text x="197.4" y="65.6" transform="rotate(-90 197.4 65.6)">SCK</text>
<text x="199.9" y="65.6" transform="rotate(-90 199.9 65.6)">SDO</text>
<text x="202.4" y="65.6" transform="rotate(-90 202.4 65.6)">CS.CH2</text>
<text x="24.6" y="70.5">10</text>
<text x="31.5" y="66.7" transform="rotate(-90 31.5 66.7)">4</text>
<text x="54.4" y="69.8" transform="rotate(-90 54.4 69.8)">3</text>
<text x="59.7" y="66.2">PCS</text>
<text x="104.5" y="68.6" transform="rotate(-90 104.5 68.6)">4</text>
<text x="248" y="68.6" transform="rotate(-90 248 68.6)">4</text>
<text x="25" y="75.6">9</text>
<text x="42.8" y="73">8</text>
<text x="49.1" y="73">2</text>
<text x="54.4" y="77.5" transform="rotate(-90 54.4 77.5)">1</text>
<text x="98" y="72.4">5</text>
<text x="98" y="77.5">6</text>
<text x="115.8" y="74.9">7</text>
<text x="123.9" y="75.7">PVS2</text>
<text x="236.5" y="74.9">1</text>
<text x="254.3" y="72.4">2</text>
<text x="254.3" y="77.5">3</text>
<text x="274.3" y="73.1">CH2</text>
<text x="31.5" y="81" transform="rotate(-90 31.5 81)">11</text>
<text x="73.8" y="78.2">AVdd</text>
<text x="104.5" y="83" transform="rotate(-90 104.5 83)">11</text>
<text x="151.4" y="82.5">5</text>
<text x="157.9" y="78.7" transform="rotate(-90 157.9 78.7)">8</text>
<text x="248" y="82.5" transform="rotate(-90 248 82.5)">8</text>
<text x="33.8" y="86.5">AVdd</text>
<text x="151.4" y="87.6">6</text>
<text x="169.2" y="85.1">7</text>
<text x="157.9" y="92.7" transform="rotate(-90 157.9 92.7)">4</text>
<text x="248.7" y="106" transform="rotate(-90 248.7 106)">4</text>
<text x="237.1" y="112.4">1</text>
<text x="254.9" y="109.8">2</text>
<text x="83.6" y="119.4" transform="rotate(-90 83.6 119.4)">8</text>
<text x="84.5" y="116.3">V+</text>
<text x="124.5" y="119.5">SINE2</text>
<text x="254.9" y="114.9">3</text>
<text x="271.2" y="119.5">CH3</text>
<text x="23.8" y="122.7">SQ4</text>
<text x="37.2" y="123.8" transform="rotate(-90 37.2 123.8)">1</text>
<text x="77.1" y="123.2">5</text>
<text x="94.9" y="125.7">7</text>
<text x="124.5" y="124.6">SINE1</text>
<text x="248.7" y="120" transform="rotate(-90 248.7 120)">8</text>
<text x="39.9" y="128.3">2</text>
<text x="77.1" y="128.3">6</text>
<text x="99.7" y="126.5">SINE1</text>
<text x="124.5" y="129.7">PCS</text>
<text x="37.2" y="134" transform="rotate(-90 37.2 134)">3</text>
<text x="83.6" y="133.3" transform="rotate(-90 83.6 133.3)">4</text>
<text x="124.5" y="137.3">PVS1</text>
<text x="124.5" y="134.7">PVS2</text>
<text x="124.5" y="132.2">PVS3</text>
<text x="248.7" y="146" transform="rotate(-90 248.7 146)">4</text>
<text x="254.9" y="149.9">6</text>
<text x="237.1" y="152.4">7</text>
<text x="254.9" y="154.9">5</text>
<text x="248.7" y="160" transform="rotate(-90 248.7 160)">8</text>
<text x="77.1" y="167.6">3</text>
<text x="83.6" y="163.8" transform="rotate(-90 83.6 163.8)">8</text>
<text x="27" y="173.5">SQ3</text>
<text x="77.1" y="172.7">2</text>
<text x="94.9" y="170.2">1</text>
<text x="99.7" y="170.9">SINE2</text>
<text x="83.6" y="177.8" transform="rotate(-90 83.6 177.8)">4</text>
</g>
</svg>
